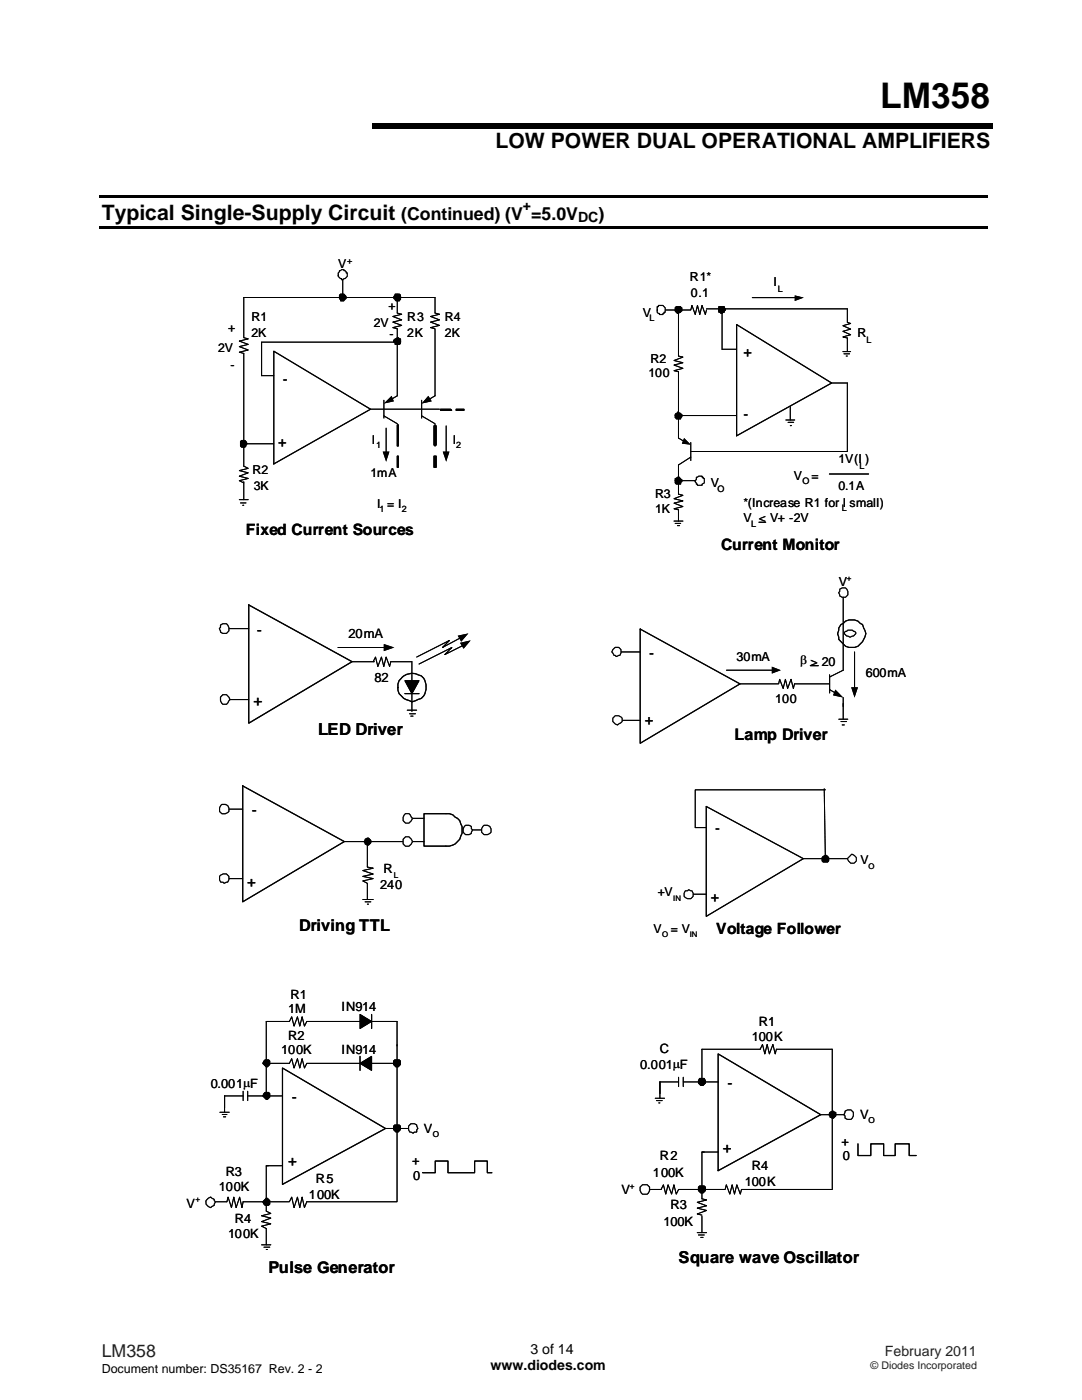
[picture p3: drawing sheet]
<svg xmlns="http://www.w3.org/2000/svg" width="216mm" height="279mm" viewBox="0 0 216 279" stroke-linecap="round" stroke-linejoin="round" font-family="sans-serif">
<path d="M19.8 39h177.2v.5h-177.2zM74.3 24.5h123.8v1.1h-123.8zM19.8 45.1h177.2v.5h-177.2z" fill="#000"/>
<path d="M86.8 59.4v3.1M48.6 88.6h6" fill="none" stroke="#000" stroke-width=".2"/>
<path d="M67.7 54l.5-.2h.4v.2h.2l.3 .5h.2v.6l-.9 .7h-.2v-.2h-.3l-.4-.5v-.6l.2-.2z" fill-rule="evenodd" fill="#fff"/>
<path d="M67.7 54l.5-.2h.4v.2l.5 .3v.2h.2v.6l-.9 .7h-.2v-.2h-.3l-.4-.5v-.6l.2-.2zM54.6 70.1l19.3 11.6-19.3 10.9zM79.3 84.8h.2v4.2h-.2zM79.3 91h.2v2.3h-.2zM86.6 91h.4v2.3h-.4zM86.8 84.8l.2 .2v3.8l-.2 .2-.2-.2v-3.8zM87.9 81.7h2l.2 .2h-2.2zM91 81.7h1.6v.2h-1.6z" fill="none" stroke="#000" stroke-width=".22"/>
<g fill="none" stroke="#000" stroke-width=".2">
<path d="M67.9 58.7h.7l.4 .5v.4l-.4 .2v.2h-.7v-.2a.83 .83 0 0 1 0-1.1zM68.4 55.8v3.6M78.8 58.7h.7l.4 .2v.9h-.2v.2h-.7l-.2-.4h-.2v-.4l.2-.3zM79.3 58.9v3.6l.9 .2-1.8 .5 1.8 .6-1.8 .5 1.8 .6-1.8 .5 .9 .2v13.4l-1.2 .7M76.6 79.9v3.5M78.6 67.8h.2v-.2l.5-.2 .6 .2v1l-.4 .1h-.7v-.4h-.2zM79.3 68.3h-27.1v6.7h2.4M84.1 79.9v3.5M85.7 79.7l1.1-.7v-13.4l-.9-.2 1.8-.5-1.8-.6 1.8-.5-1.8-.6 1.8-.5-.9-.2v-3.1h-38.2v8l.9 .2-1.7 .5 1.7 .6-1.7 .5 1.7 .6-1.7 .5 .8 .2v22.5l.9 .5-1.7 .4 1.7 .5-1.7 .6 1.7 .5-1.7 .4 .8 .5M47.8 99.7h1.7M48 88.1l.2-.2h.7l.2 .2 .2 .5-.4 .6h-.7l-.2-.2zM48.6 96.1v3.6"/>
<path d="M48.6 88.6h6M73.9 81.7h13.8M76.6 83l2.7 1.6M77 85.4v5M84.1 83l2.7 1.6M89 85v5.4M48 100.4h1.1M48.4 100.8h.2"/>
</g>
<g fill="#000">
<path d="M76.6 80.5l1.5-1.5 .5 1.1zM85.5 79l.6 1.1-2 .4zM76.4 90.1h1.3l-.7 2zM88.3 90.1h1.4l-.7 2z"/>
<path d="M67.9 58.7h.7l.5 .5v.4h-.3v.2h-.2v.2h-.7v-.2a.8 .8 0 0 1 0-1.1z" fill-rule="evenodd"/>
<path d="M78.8 58.7h.7l.4 .2v.9h-.2v.2h-.7l-.2-.4h-.2v-.4z" fill-rule="evenodd"/>
<path d="M78.6 67.8h.2v-.2l.5-.2 .6 .2v1l-.4 .1h-.7v-.4h-.2z" fill-rule="evenodd"/>
<path d="M48 88.1l.2-.2h.7l.2 .2 .2 .5-.4 .6h-.7l-.2-.2z" fill-rule="evenodd"/>
<path d="M79.3 84.8h.2v4.2h-.2zM79.3 91h.2v2.3h-.2z" fill-rule="evenodd"/>
<path d="M86.8 84.8l.2 .2v3.8l-.2 .2-.2-.2v-3.8zM86.6 91h.4v2.3h-.4z" fill-rule="evenodd"/>
<path d="M87.9 81.7h2l.2 .2h-2.2zM91 81.7h1.6v.2h-1.6z" fill-rule="evenodd"/>
</g>
<path d="M67.7 54l.5-.2h.4v.2h.2l.3 .5h.2v.6l-.9 .7h-.2v-.2h-.3l-.4-.5v-.6l.2-.2z" fill-rule="evenodd" fill="#fff"/>
<path d="M67.7 54l.5-.2h.4v.2l.5 .3v.2h.2v.6l-.9 .7h-.2v-.2h-.3l-.4-.5v-.6l.2-.2zM54.6 70.1l19.3 11.6-19.3 10.9zM147 64.8l18.9 11.6-18.9 10.6zM79.3 84.8h.2v4.2h-.2zM79.3 91h.2v2.3h-.2zM86.6 91h.4v2.3h-.4zM86.8 84.8l.2 .2v3.8l-.2 .2-.2-.2v-3.8zM87.9 81.7h2l.2 .2h-2.2zM91 81.7h1.6v.2h-1.6z" fill="none" stroke="#000" stroke-width=".22"/>
<g fill="none" stroke="#000" stroke-width=".2">
<path d="M67.9 58.7h.7l.4 .5v.4l-.4 .2v.2h-.7v-.2a.83 .83 0 0 1 0-1.1zM68.4 55.8v3.6M78.8 58.7h.7l.4 .2v.9h-.2v.2h-.7l-.2-.4h-.2v-.4l.2-.3zM79.3 58.9v3.6l.9 .2-1.8 .5 1.8 .6-1.8 .5 1.8 .6-1.8 .5 .9 .2v13.4l-1.2 .7M86.8 59.4h-38.2v8l.9 .2-1.7 .5 1.7 .6-1.7 .5 1.7 .6-1.7 .5 .8 .2v22.5l.9 .5-1.7 .4 1.7 .5-1.7 .6 1.7 .5-1.7 .4 .8 .5M76.6 79.9v3.5M78.6 67.8h.2v-.2l.5-.2 .6 .2v1l-.4 .1h-.7v-.4h-.2zM79.3 68.3h-27.1v6.7h2.4M84.1 79.9v3.5M86.8 62.5l.9 .2-1.8 .5 1.8 .6-1.8 .5 1.8 .6-1.8 .5 .9 .2v13.4l-1.1 .7M132.7 61.9h5.1l.3-.9 .6 1.8 .5-1.8 .4 1.8 .5-1.8 .6 1.8 .3-.9M135.4 71.1l.9 .2-1.8 .6 1.8 .5-1.8 .5 1.8 .6-1.8 .5 .9 .2"/>
<path d="M141 61.6h28.1v2.7l.6 .3-1.5 .4 1.5 .7-1.5 .4 1.5 .7-1.5 .4 .9 .3v2.7M143.4 61.2h1.1v.2l.3 .2-.3 .7-.4 .2-.7-.2zM144.1 62.1v7.6h2.9M165.9 76.4h3.2v13.7h-31.3M168.2 70.2h1.5M168.4 70.6h1.1M168.8 71.1h.3M47.8 99.7h1.7M48 88.1l.2-.2h.7l.2 .2 .2 .5-.4 .6h-.7l-.2-.2zM48.6 96.1v3.6M73.9 81.7h13.8M76.6 83l2.7 1.6"/>
<path d="M77 85.4v5M84.1 83l2.7 1.6M89 85v5.4M135.4 82.9h11.6M156.8 83.8h1.8M157.2 84.3h1.2M157.7 81.1v2.7M157.7 84.9h.2M48 100.4h1.1M48.4 100.8h.2M134.5 104h1.8M134.7 104.5h1.1"/>
<path d="M135.2 104.9h.4M135.4 101.7v2.3"/>
</g>
<g fill="#000">
<path d="M76.6 80.5l1.5-1.5 .5 1.1zM85.5 79l.6 1.1-2 .4zM76.4 90.1h1.3l-.7 2zM88.3 90.1h1.4l-.7 2z"/>
<path d="M67.9 58.7h.7l.5 .5v.4h-.3v.2h-.2v.2h-.7v-.2a.8 .8 0 0 1 0-1.1z" fill-rule="evenodd"/>
<path d="M78.8 58.7h.7l.4 .2v.9h-.2v.2h-.7l-.2-.4h-.2v-.4z" fill-rule="evenodd"/>
<path d="M78.6 67.8h.2v-.2l.5-.2 .6 .2v1l-.4 .1h-.7v-.4h-.2z" fill-rule="evenodd"/>
<path d="M143.4 61.2h1.1v.2l.3 .2-.3 .7-.4 .2-.7-.2z" fill-rule="evenodd"/>
<path d="M48 88.1l.2-.2h.7l.2 .2 .2 .5-.4 .6h-.7l-.2-.2z" fill-rule="evenodd"/>
<path d="M79.3 84.8h.2v4.2h-.2zM79.3 91h.2v2.3h-.2z" fill-rule="evenodd"/>
<path d="M86.8 84.8l.2 .2v3.8l-.2 .2-.2-.2v-3.8zM86.6 91h.4v2.3h-.4z" fill-rule="evenodd"/>
<path d="M87.9 81.7h2l.2 .2h-2.2zM91 81.7h1.6v.2h-1.6z" fill-rule="evenodd"/>
</g>
<path d="M131.1 61.2h.3v-.2h.9l.4 .4v.9h-.2v.2h-.2v.3h-.7v-.3l-.5-.2z" fill-rule="evenodd" fill="#fff"/>
<path d="M131.1 61.2h.3v-.2h.9l.4 .4v.9h-.2v.3h-.2v.2h-.7v-.2l-.5-.3z" fill="none" stroke="#000" stroke-width=".22"/>
<g fill="#000">
<path d="M136.5 87.4l1.3 1.4-1.7-.3z"/>
<path d="M134.9 61.2h.9v.2h.3v.7h-.3v.2l-.4 .2a.77 .77 0 0 1-.7-.5 .77 .77 0 0 1 .2-.8z" fill-rule="evenodd"/>
<path d="M134.7 95.5l.5-.3h.4l.2 .5h.3v.5h-.3v.4h-.9l-.2-.2z" fill-rule="evenodd"/>
</g>
<path d="M134.9 61.2h.9v.2h.3v.7h-.3v.2l-.4 .2a.77 .77 0 0 1-.7-.5 .77 .77 0 0 1 .2-.8zM135.4 62.1v9M135.4 74.2v13.2l1.1 .7M134.7 95.5l.5-.3h.4l.2 .5h.3v.5h-.3v.4h-.9l-.2-.2zM135.4 95.9h3.3M137.8 91.2l-2.4 1.6v5.8l.9 .2-1.8 .7 1.8 .5-1.8 .4 1.8 .7-1.8 .4 .9 .2M137.8 88.3v3.6" fill="none" stroke="#000" stroke-width=".2"/>
<path d="M139 95.2l.4-.2h.7v.2h.2v.3h.2v.9l-.4 .2v.2h-.9v-.2h-.2v-.2l-.3-.2v-.3l.3-.2z" fill-rule="evenodd" fill="#fff"/>
<path d="M147 64.8l18.9 11.6-18.9 10.6zM139 95.3l.4-.3h.7v.3h.2v.2h.2v.9l-.4 .2v.2h-.9v-.2h-.2v-.2l-.3-.2v-.3l.3-.2zM165.5 94.6h7.8M151.4 104.2h1.4" fill="none" stroke="#000" stroke-width=".22"/>
<g fill="#000">
<path d="M158.6 58.9l1.8 .5-1.8 .7z"/>
<path d="M143.4 61.2h1.1v.2l.3 .2-.3 .7-.4 .2-.7-.2z" fill-rule="evenodd"/>
<path d="M134.7 82.7l.2-.2h.3v-.2l.6 .2v.2h.3v.5l-.3 .2v.2h-.9v-.2h-.2z" fill-rule="evenodd"/>
</g>
<g fill="none" stroke="#000" stroke-width=".2">
<path d="M150.1 59.4h8.5M132.7 61.9h5.1l.3-.9 .6 1.8 .5-1.8 .4 1.8 .5-1.8 .6 1.8 .3-.9M135.4 71.1l.9 .2-1.8 .6 1.8 .5-1.8 .5 1.8 .6-1.8 .5 .9 .2M141 61.6h28.1v2.7l.6 .3-1.5 .4 1.5 .7-1.5 .4 1.5 .7-1.5 .4 .9 .3v2.7M143.4 61.2h1.1v.2l.3 .2-.3 .7-.4 .2-.7-.2zM144.1 62.1v7.6h2.9M165.9 76.4h3.2v13.7h-31.3M168.2 70.2h1.5M168.4 70.6h1.1M168.8 71.1h.3M134.7 82.7l.2-.2h.3v-.2l.6 .2v.2h.3v.5l-.3 .2v.2h-.9v-.2h-.2zM135.4 82.9h11.6"/>
<path d="M156.8 83.8h1.8M157.2 84.3h1.2M157.7 81.1v2.7M157.7 84.9h.2M134.5 104h1.8M134.7 104.5h1.1M135.2 104.9h.4M135.4 101.7v2.3"/>
</g>
<path d="M131.1 61.2h.3v-.2h.9l.4 .4v.9h-.2v.2h-.2v.3h-.7v-.3l-.5-.2z" fill-rule="evenodd" fill="#fff"/>
<path d="M131.1 61.2h.3v-.2h.9l.4 .4v.9h-.2v.3h-.2v.2h-.7v-.2l-.5-.3z" fill="none" stroke="#000" stroke-width=".22"/>
<g fill="#000">
<path d="M136.5 87.4l1.3 1.4-1.7-.3z"/>
<path d="M134.9 61.2h.9v.2h.3v.7h-.3v.2l-.4 .2a.77 .77 0 0 1-.7-.5 .77 .77 0 0 1 .2-.8z" fill-rule="evenodd"/>
<path d="M134.7 95.5l.5-.3h.4l.2 .5h.3v.5h-.3v.4h-.9l-.2-.2z" fill-rule="evenodd"/>
</g>
<path d="M134.9 61.2h.9v.2h.3v.7h-.3v.2l-.4 .2a.77 .77 0 0 1-.7-.5 .77 .77 0 0 1 .2-.8zM135.4 62.1v9M135.4 74.2v13.2l1.1 .7M134.7 95.5l.5-.3h.4l.2 .5h.3v.5h-.3v.4h-.9l-.2-.2zM135.4 95.9h3.3M137.8 91.2l-2.4 1.6v5.8l.9 .2-1.8 .7 1.8 .5-1.8 .4 1.8 .7-1.8 .4 .9 .2M137.8 88.3v3.6" fill="none" stroke="#000" stroke-width=".2"/>
<path d="M139 95.2l.4-.2h.7v.2h.2v.3h.2v.9l-.4 .2v.2h-.9v-.2h-.2v-.2l-.3-.2v-.3l.3-.2z" fill-rule="evenodd" fill="#fff"/>
<path d="M139 95.3l.4-.3h.7v.3h.2v.2h.2v.9l-.4 .2v.2h-.9v-.2h-.2v-.2l-.3-.2v-.3l.3-.2zM165.5 94.6h7.8M151.4 104.2h1.4" fill="none" stroke="#000" stroke-width=".22"/>
<g fill="#000">
<path d="M158.6 58.9l1.8 .5-1.8 .7z"/>
<path d="M134.7 82.7l.2-.2h.3v-.2l.6 .2v.2h.3v.5l-.3 .2v.2h-.9v-.2h-.2z" fill-rule="evenodd"/>
</g>
<path d="M150.1 59.4h8.5M134.7 82.7l.2-.2h.3v-.2l.6 .2v.2h.3v.5l-.3 .2v.2h-.9v-.2h-.2zM45.7 125.5h3.9M70.3 132.1h4.4M74.5 132.1l.4-1 .5 1.9 .7-1.9 .5 1.9 .4-1.9 .7 1.9 .3-.9" fill="none" stroke="#000" stroke-width=".2"/>
<path d="M44 124.8l.5-.3h.7a1.17 1.17 0 0 1 0 1.9h-.7l-.5-.2-.2-.7 .2-.3z" fill-rule="evenodd" fill="#fff"/>
<path d="M44 124.8l.5-.3h.7a1.17 1.17 0 0 1 0 1.9h-.7l-.5-.3-.2-.7 .2-.2z" fill="none" stroke="#000" stroke-width=".23"/>
<path d="M45.7 139.6h3.9" fill="none" stroke="#000" stroke-width=".2"/>
<path d="M44.5 138.7a1.24 1.24 0 0 1 1.4 .9l-.7 .9h-.7a1.19 1.19 0 0 1 0-1.8z" fill-rule="evenodd" fill="#fff"/>
<path d="M44.2 138.9l.3-.2a1.24 1.24 0 0 1 1.4 .9l-.7 .9h-.7a1.13 1.13 0 0 1-.3-1.6zM49.6 120.7l20.7 11.4-20.7 12.2zM80.5 135a3.1 3.1 0 0 1 4 .4 3.2 3.2 0 0 1-.4 4l-1.9 .7a4.8 4.8 0 0 1-2.6-1.7 2.69 2.69 0 0 1 .9-3.4zM80.8 138.4h2.8" fill="none" stroke="#000" stroke-width=".23"/>
<path d="M45.7 125.5h3.9M67.4 129.2h9.4M70.3 132.1h4.4M74.5 132.1l.4-1 .5 1.9 .7-1.9 .5 1.9 .4-1.9 .7 1.9 .3-.9h4.2v9.9M80.8 135.8h2.8l-1.4 2.6zM91.8 127.3l-3.5 1.9 1.4-1.4-6.6 3.3M92.5 128.8l-3.7 1.8 1.4-1.4-6.6 3.3M81.3 141.7h1.8M81.7 142.5h1.2M82 142.9h.4" fill="none" stroke="#000" stroke-width=".2"/>
<path d="M76.6 128.5l2.1 .7-2.1 .7zM80.8 135.8h2.8l-1.4 2.6zM91.3 126.9l2.2-.5-1.5 1.7zM91.8 128.3l2.1-.5-1.4 1.7z" fill="#000"/>
<path d="M44 124.8l.5-.3h.7a1.17 1.17 0 0 1 0 1.9h-.7l-.5-.2-.2-.7 .2-.3z" fill-rule="evenodd" fill="#fff"/>
<path d="M44 124.8l.5-.3h.7a1.17 1.17 0 0 1 0 1.9h-.7l-.5-.3-.2-.7 .2-.2z" fill="none" stroke="#000" stroke-width=".23"/>
<path d="M45.7 139.6h3.9" fill="none" stroke="#000" stroke-width=".2"/>
<path d="M44.5 138.7a1.24 1.24 0 0 1 1.4 .9l-.7 .9h-.7a1.19 1.19 0 0 1 0-1.8z" fill-rule="evenodd" fill="#fff"/>
<path d="M44.2 138.9l.3-.2a1.24 1.24 0 0 1 1.4 .9l-.7 .9h-.7a1.13 1.13 0 0 1-.3-1.6zM49.6 120.7l20.7 11.4-20.7 12.2zM80.5 135a3.1 3.1 0 0 1 4 .4 3.2 3.2 0 0 1-.4 4l-1.9 .7a4.8 4.8 0 0 1-2.6-1.7 2.69 2.69 0 0 1 .9-3.4zM80.8 138.4h2.8" fill="none" stroke="#000" stroke-width=".23"/>
<path d="M67.4 129.2h9.4M78 132.1h4.2v9.9M80.8 135.8h2.8l-1.4 2.6zM91.8 127.3l-3.5 1.9 1.4-1.4-6.6 3.3M92.5 128.8l-3.7 1.8 1.4-1.4-6.6 3.3M147.7 136.5h7.7l.2-.9 .7 1.8 .4-1.8 .5 1.8 .6-1.8 .5 1.8 .2-.9M81.3 141.7h1.8M81.7 142.5h1.2M82 142.9h.4" fill="none" stroke="#000" stroke-width=".2"/>
<path d="M76.6 128.5l2.1 .7-2.1 .7zM80.8 135.8h2.8l-1.4 2.6zM91.3 126.9l2.2-.5-1.5 1.7zM91.8 128.3l2.1-.5-1.4 1.7z" fill="#000"/>
<path d="M167.6 117.6l.4-.3h.7l.5 .7v.7l-.5 .5h-.7l-.4-.3-.2-.6 .2-.3z" fill-rule="evenodd" fill="#fff"/>
<path d="M167.6 117.6l.4-.2h.7l.5 .6v.7l-.5 .5h-.7l-.4-.3-.2-.6 .2-.3z" fill="none" stroke="#000" stroke-width=".23"/>
<path d="M123.9 130.1h3.8" fill="none" stroke="#000" stroke-width=".2"/>
<path d="M122.3 129.6l.5-.4h.6l.5 .4v.7l-.2 .5-.7 .2-.2-.2h-.3l-.4-.7z" fill-rule="evenodd" fill="#fff"/>
<path d="M122.5 129.4l.3-.2h.6l.5 .5v.6l-.2 .5-.7 .2-.2-.2h-.3l-.4-.7z" fill="none" stroke="#000" stroke-width=".23"/>
<path d="M123.9 143.8h3.8" fill="none" stroke="#000" stroke-width=".2"/>
<path d="M122.3 143.3l.5-.4h.6l.7 .4v.7l-.9 .7-.9-.7z" fill-rule="evenodd" fill="#fff"/>
<path d="M127.7 125.5l20 11-20 11.8zM161.7 132.8h1.6M167.8 124.6l.5-.2a2.27 2.27 0 0 1 3.4 0l.4 .2 .2 .7a1.66 1.66 0 0 1 0 2.3 2.53 2.53 0 0 1-2.1 1.7 2.53 2.53 0 0 1-2.4-1.2l-.4-.5-.3-1.1 .3-1.2zM122.8 142.9h.6l.7 .4v.7l-.9 .7-.9-.7v-.7z" fill="none" stroke="#000" stroke-width=".23"/>
<path d="M168.3 119.2v14.6l-2.8 1.3M158.5 136.5h7M165.5 134.7v3.6M165.5 137.6l1.2 .7M168.3 139.2v4.3M167.4 143.5h1.8M167.8 144h1.1M168 144.7h.5" fill="none" stroke="#000" stroke-width=".2"/>
<path d="M166.7 137.6l1.6 1.6-2.1-.4z" fill="#000"/>
<path d="M168.5 126.2l.7-.4h.9l.7 .4a.84 .84 0 0 1-.7 .7l-.5 .2-.6-.2-.5-.5z" fill-rule="evenodd" fill="#fff"/>
<path d="M168.7 126h.3l.2-.2h.9l.7 .4a.84 .84 0 0 1-.7 .7l-.5 .3-.6-.3-.5-.4z" fill="none" stroke="#000" stroke-width=".23"/>
<path d="M144.9 133.8h9.1M147.7 136.5h7.7l.2-.9 .7 1.8 .4-1.8 .5 1.8 .6-1.8 .5 1.8 .2-.9M170.5 130.1v7.3" fill="none" stroke="#000" stroke-width=".2"/>
<path d="M154 133.1l1.8 .7-1.8 .6zM169.8 137.2h1.4l-.7 2z" fill="#000"/>
<path d="M167.6 117.6l.4-.3h.7l.5 .7v.7l-.5 .5h-.7l-.4-.3-.2-.6 .2-.3z" fill-rule="evenodd" fill="#fff"/>
<path d="M167.6 117.6l.4-.2h.7l.5 .6v.7l-.5 .5h-.7l-.4-.3-.2-.6 .2-.3z" fill="none" stroke="#000" stroke-width=".23"/>
<path d="M123.9 130.1h3.8" fill="none" stroke="#000" stroke-width=".2"/>
<path d="M122.3 129.6l.5-.4h.6l.5 .4v.7l-.2 .5-.7 .2-.2-.2h-.3l-.4-.7z" fill-rule="evenodd" fill="#fff"/>
<path d="M122.5 129.4l.3-.2h.6l.5 .5v.6l-.2 .5-.7 .2-.2-.2h-.3l-.4-.7z" fill="none" stroke="#000" stroke-width=".23"/>
<path d="M123.9 143.8h3.8" fill="none" stroke="#000" stroke-width=".2"/>
<path d="M122.3 143.3l.5-.4h.6l.7 .4v.7l-.9 .7-.9-.7z" fill-rule="evenodd" fill="#fff"/>
<path d="M127.7 125.5l20 11-20 11.8zM161.7 132.8h1.6M167.8 124.6l.5-.2a2.27 2.27 0 0 1 3.4 0l.4 .2 .2 .7a1.66 1.66 0 0 1 0 2.3 2.53 2.53 0 0 1-2.1 1.7 2.53 2.53 0 0 1-2.4-1.2l-.4-.5-.3-1.1 .3-1.2zM122.8 142.9h.6l.7 .4v.7l-.9 .7-.9-.7v-.7z" fill="none" stroke="#000" stroke-width=".23"/>
<path d="M168.3 119.2v14.6l-2.8 1.3M158.5 136.5h7M165.5 134.7v3.6M165.5 137.6l1.2 .7M168.3 139.2v4.3M167.4 143.5h1.8M167.8 144h1.1M168 144.7h.5" fill="none" stroke="#000" stroke-width=".2"/>
<path d="M166.7 137.6l1.6 1.6-2.1-.4z" fill="#000"/>
<path d="M168.5 126.2l.7-.4h.9l.7 .4a.84 .84 0 0 1-.7 .7l-.5 .2-.6-.2-.5-.5z" fill-rule="evenodd" fill="#fff"/>
<path d="M168.7 126h.3l.2-.2h.9l.7 .4a.84 .84 0 0 1-.7 .7l-.5 .3-.6-.3-.5-.4zM48.4 156.8l20.3 11.2-20.3 12z" fill="none" stroke="#000" stroke-width=".23"/>
<path d="M144.9 133.8h9.1M170.5 130.1v7.3M45.7 161.5h2.7M72.4 179.5h2.1M72.9 180h1.1M73.3 168v5l1.2 .3-2.1 .4 2.1 .7-2.1 .5 2.1 .4-2.1 .5 .9 .5v3.2M73.3 180.4h.2" fill="none" stroke="#000" stroke-width=".2"/>
<path d="M154 133.1l1.8 .7-1.8 .6zM169.8 137.2h1.4l-.7 2z" fill="#000"/>
<path d="M44.3 160.5h.7l.4 .3 .3 .4v.7a1.14 1.14 0 0 1-1.9 0 1.33 1.33 0 0 1 .5-1.4z" fill-rule="evenodd" fill="#fff"/>
<path d="M44 160.8l.3-.3h.7l.4 .3 .3 .4v.7a1.14 1.14 0 0 1-1.9 0v-.7zM84.6 162.4h5.1l.7 .2 .9 .7a4 4 0 0 1 .9 3l-.2 .5a2.75 2.75 0 0 1-3 2.1h-4.4z" fill="none" stroke="#000" stroke-width=".23"/>
<path d="M68.7 168h15.9M82.3 163.3h2.3" fill="none" stroke="#000" stroke-width=".2"/>
<path d="M80.9 167h.7l.7 1a1.05 1.05 0 0 1-1.6 .7 1.16 1.16 0 0 1 .2-1.7z" fill-rule="evenodd" fill="#fff"/>
<path d="M80.9 167h.7l.7 1a1.05 1.05 0 0 1-1.6 .7 1.16 1.16 0 0 1 .2-1.7z" fill="none" stroke="#000" stroke-width=".23"/>
<path d="M80.9 162.4h.7l.7 .9-.7 1h-.7a1.16 1.16 0 0 1 0-1.9z" fill-rule="evenodd" fill="#fff"/>
<path d="M80.7 162.6l.2-.2h.7l.7 .9-.7 1h-.7a1.16 1.16 0 0 1-.2-1.7z" fill="none" stroke="#000" stroke-width=".23"/>
<path d="M72.9 167.5l.6-.2 .5 .4v.5l-.5 .5-.6-.3v-.2l-.3-.2 .3-.3z" fill-rule="evenodd" fill="#000"/>
<path d="M72.9 167.5l.6-.2 .5 .4v.5l-.5 .5-.6-.3v-.2l-.3-.2 .3-.3z" fill="none" stroke="#000" stroke-width=".2"/>
<path d="M92.7 165l.2-.3h.7l.4 .3v.4l.3 .2-.3 .7-.4 .3h-.7a1.14 1.14 0 0 1-.2-1.6z" fill-rule="evenodd" fill="#fff"/>
<path d="M92.7 164.9l.2-.2h.7l.4 .2v.5l.3 .2-.3 .7-.4 .3h-.7a1.14 1.14 0 0 1-.2-1.7z" fill="none" stroke="#000" stroke-width=".23"/>
<path d="M96.4 165l.2-.3h.7l.4 .3 .3 .4v.7l-.3 .2-.4 .3h-.7a1.14 1.14 0 0 1-.2-1.6z" fill-rule="evenodd" fill="#fff"/>
<path d="M96.4 164.9l.2-.2h.7l.4 .2 .3 .5v.7l-.3 .2-.4 .3h-.7a1.14 1.14 0 0 1-.2-1.7z" fill="none" stroke="#000" stroke-width=".23"/>
<path d="M45.7 175.3h2.7M94.3 165.6h1.8" fill="none" stroke="#000" stroke-width=".2"/>
<path d="M43.8 174.9a1.11 1.11 0 0 1 1.9 0v.7l-.3 .4-.7 .3-.2-.3h-.5l-.2-.4z" fill-rule="evenodd" fill="#fff"/>
<path d="M48.4 156.8l20.3 11.2-20.3 12zM44 174.7l.5-.3h.7l.5 .5v.7l-.3 .4-.7 .3-.2-.3h-.5a1.13 1.13 0 0 1 0-1.3z" fill="none" stroke="#000" stroke-width=".23"/>
<path d="M45.7 161.5h2.7M72.4 179.5h2.1M72.9 180h1.1M73.3 168v5l1.2 .3-2.1 .4 2.1 .7-2.1 .5 2.1 .4-2.1 .5 .9 .5v3.2M73.3 180.4h.2" fill="none" stroke="#000" stroke-width=".2"/>
<path d="M44.3 160.5h.7l.4 .3 .3 .4v.7a1.14 1.14 0 0 1-1.9 0 1.33 1.33 0 0 1 .5-1.4z" fill-rule="evenodd" fill="#fff"/>
<path d="M44 160.8l.3-.3h.7l.4 .3 .3 .4v.7a1.14 1.14 0 0 1-1.9 0v-.7zM84.6 162.4h5.1l.7 .2 .9 .7a4 4 0 0 1 .9 3l-.2 .5a2.75 2.75 0 0 1-3 2.1h-4.4z" fill="none" stroke="#000" stroke-width=".23"/>
<path d="M68.7 168h15.9M82.3 163.3h2.3" fill="none" stroke="#000" stroke-width=".2"/>
<path d="M80.9 167h.7l.7 1a1.05 1.05 0 0 1-1.6 .7 1.16 1.16 0 0 1 .2-1.7z" fill-rule="evenodd" fill="#fff"/>
<path d="M80.9 167h.7l.7 1a1.05 1.05 0 0 1-1.6 .7 1.16 1.16 0 0 1 .2-1.7z" fill="none" stroke="#000" stroke-width=".23"/>
<path d="M80.9 162.4h.7l.7 .9-.7 1h-.7a1.16 1.16 0 0 1 0-1.9z" fill-rule="evenodd" fill="#fff"/>
<path d="M80.7 162.6l.2-.2h.7l.7 .9-.7 1h-.7a1.16 1.16 0 0 1-.2-1.7z" fill="none" stroke="#000" stroke-width=".23"/>
<path d="M72.9 167.5l.6-.2 .5 .4v.5l-.5 .5-.6-.3v-.2l-.3-.2 .3-.3z" fill-rule="evenodd" fill="#000"/>
<path d="M72.9 167.5l.6-.2 .5 .4v.5l-.5 .5-.6-.3v-.2l-.3-.2 .3-.3z" fill="none" stroke="#000" stroke-width=".2"/>
<path d="M92.7 165l.2-.3h.7l.4 .3v.4l.3 .2-.3 .7-.4 .3h-.7a1.14 1.14 0 0 1-.2-1.6z" fill-rule="evenodd" fill="#fff"/>
<path d="M92.7 164.9l.2-.2h.7l.4 .2v.5l.3 .2-.3 .7-.4 .3h-.7a1.14 1.14 0 0 1-.2-1.7z" fill="none" stroke="#000" stroke-width=".23"/>
<path d="M96.4 165l.2-.3h.7l.4 .3 .3 .4v.7l-.3 .2-.4 .3h-.7a1.14 1.14 0 0 1-.2-1.6z" fill-rule="evenodd" fill="#fff"/>
<path d="M96.4 164.9l.2-.2h.7l.4 .2 .3 .5v.7l-.3 .2-.4 .3h-.7a1.14 1.14 0 0 1-.2-1.7z" fill="none" stroke="#000" stroke-width=".23"/>
<path d="M45.7 175.3h2.7M94.3 165.6h1.8" fill="none" stroke="#000" stroke-width=".2"/>
<path d="M43.8 174.9a1.11 1.11 0 0 1 1.9 0v.7l-.3 .4-.7 .3-.2-.3h-.5l-.2-.4z" fill-rule="evenodd" fill="#fff"/>
<path d="M44 174.7l.5-.3h.7l.5 .5v.7l-.3 .4-.7 .3-.2-.3h-.5a1.13 1.13 0 0 1 0-1.3z" fill="none" stroke="#000" stroke-width=".23"/>
<path d="M140.9 160.9l19.4 10.5-19.4 11.5z" fill="none" stroke="#000" stroke-width=".22"/>
<path d="M164.5 157.4l.2 14.4M138.3 178.5h2.6M138.7 165.2h2.2" fill="none" stroke="#000" stroke-width=".2"/>
<path d="M136.8 177.8h.4l.2-.2 .7 .2 .2 .4v.7l-.5 .4h-.6l-.4-.2a1.04 1.04 0 0 1 0-1.3z" fill-rule="evenodd" fill="#fff"/>
<path d="M136.8 177.8h.4l.2-.2 .7 .2 .2 .4v.7l-.5 .4h-.6l-.4-.2a1.04 1.04 0 0 1 0-1.3z" fill="none" stroke="#000" stroke-width=".22"/>
<path d="M160.3 171.4h8.8" fill="none" stroke="#000" stroke-width=".2"/>
<path d="M170 170.5a1.02 1.02 0 0 1 .6 1.5l-.2 .3h-.6l-.7-.9z" fill-rule="evenodd" fill="#fff"/>
<path d="M140.9 160.9l19.4 10.5-19.4 11.5zM170 170.5a1.02 1.02 0 0 1 .6 1.5l-.2 .3h-.6l-.7-.9z" fill="none" stroke="#000" stroke-width=".22"/>
<path d="M164.3 170.9l.6-.2 .5 .5v.6l-.3 .2h-.8a.83 .83 0 0 1 0-1.1z" fill-rule="evenodd" fill="#000"/>
<path d="M164.5 157.4l.2 14.4M164.7 157.6h-26v7.6h2.2M138.3 178.5h2.6M164.3 170.9l.6-.2 .5 .5v.6l-.3 .2h-.8a.83 .83 0 0 1 0-1.1z" fill="none" stroke="#000" stroke-width=".2"/>
<path d="M136.8 177.8h.4l.2-.2 .7 .2 .2 .4v.7l-.5 .4h-.6l-.4-.2a1.04 1.04 0 0 1 0-1.3z" fill-rule="evenodd" fill="#fff"/>
<path d="M136.8 177.8h.4l.2-.2 .7 .2 .2 .4v.7l-.5 .4h-.6l-.4-.2a1.04 1.04 0 0 1 0-1.3z" fill="none" stroke="#000" stroke-width=".22"/>
<path d="M160.3 171.4h8.8" fill="none" stroke="#000" stroke-width=".2"/>
<path d="M170 170.5a1.02 1.02 0 0 1 .6 1.5l-.2 .3h-.6l-.7-.9z" fill-rule="evenodd" fill="#fff"/>
<path d="M170 170.5a1.02 1.02 0 0 1 .6 1.5l-.2 .3h-.6l-.7-.9z" fill="none" stroke="#000" stroke-width=".22"/>
<g fill="#000">
<path d="M164.3 170.9l.6-.2 .5 .5v.6l-.3 .2h-.8a.83 .83 0 0 1 0-1.1z" fill-rule="evenodd"/>
<path d="M52.7 218.2l.2-.2h.7l.2 .2v.7l-.4 .5h-.3l-.7-.7z" fill-rule="evenodd"/>
<path d="M78.5 211.8l.3-.3h.9l.2 .3v.6l-.4 .5h-.5l-.5-.5z" fill-rule="evenodd"/>
<path d="M52.4 239.8l.7-.7h.3l.4 .5v.7l-.2 .2h-.7z" fill-rule="evenodd"/>
<path d="M78.5 224.7l.3-.2h.9l.2 .2v.7l-.4 .5h-.5l-.5-.5z" fill-rule="evenodd"/>
</g>
<g fill="none" stroke="#000" stroke-width=".2">
<path d="M164.7 157.6h-26v7.6M164.3 170.9l.6-.2 .5 .5v.6l-.3 .2h-.8a.83 .83 0 0 1 0-1.1zM48.5 218.7h-3.7v3.3M48.5 217.8v1.8M49.4 218.7h7M49.4 217.8v1.8M52.7 218.2l.2-.2h.7l.2 .2v.7l-.4 .5h-.3l-.7-.7zM53.1 212.2h4.6l.5-.9 .5 1.8 .7-1.8 .4 1.8 .5-1.8 .4 1.8 .5-.9h18M53.1 203.9v14.8M78.5 211.8l.3-.3h.9l.2 .3v.6l-.4 .5h-.5l-.5-.5zM79.2 208.5v31.3h-18l-.5 1.2-.4-2.1-.5 2.1-.4-2.1-.7 2.1-.5-2.1-.5 .9h-9.2l-.2 1.2-.5-2.1-.7 2.1-.4-2.1-.5 2.1-.7-2.1-.2 .9h-4.2M43.9 222h1.8"/>
<path d="M44.3 222.4h1M44.6 222.9h.4M52.4 239.8l.7-.7h.3l.4 .5v.7l-.2 .2h-.7zM56.4 232.6h-3.3v9.1l.9 .5-1.8 .4 1.8 .5-1.8 .7 1.8 .4-1.8 .5 .9 .5v3.2M76.9 225.2h4.6M78.5 224.7l.3-.2h.9l.2 .2v.7l-.4 .5h-.5l-.5-.5zM52.2 248.4h1.8M52.7 248.9h1.1M53.1 249.4h.3"/>
</g>
<path d="M56.4 213.1l20.5 12.1-20.5 11.2z" fill="none" stroke="#000" stroke-width=".23"/>
<path d="M41.3 239.4l.7-.5 .7 .5v.2l.3 .2-.3 .7-.7 .5a.98 .98 0 0 1-.8-.6 .98 .98 0 0 1 .1-1z" fill-rule="evenodd" fill="#fff"/>
<path d="M41.6 239.1l.4-.2 .7 .5v.2l.3 .2-.3 .7-.7 .5a1 1 0 0 1-.9-.8 1 1 0 0 1 .5-1.1z" fill="none" stroke="#000" stroke-width=".23"/>
<path d="M81.5 224.7l.5-.4h.7l.4 .2 .3 .7-.3 .2v.5h-.4l-.3 .2-.6-.2-.3-.5z" fill-rule="evenodd" fill="#fff"/>
<path d="M56.4 213.1l20.5 12.1-20.5 11.2zM71.8 210.8v2.8M74.1 202.5v2.8M82 224.3h.7l.4 .2 .3 .7-.3 .2v.5h-.4l-.3 .2-.6-.2a1.16 1.16 0 0 1 .2-1.6zM84.3 234h2.5v-2.3h2.6v2.3h5.3v-2.3h2.5v2.3h1" fill="none" stroke="#000" stroke-width=".23"/>
<g fill="none" stroke="#000" stroke-width=".2">
<path d="M48.5 218.7h-3.7v3.3M48.5 217.8v1.8M49.4 218.7h7M49.4 217.8v1.8M52.7 211.8l.2-.3h.7l.2 .3v.6l-.4 .5h-.3l-.7-.7zM52.7 218.2l.2-.2h.7l.2 .2v.7l-.4 .5h-.3l-.7-.7zM53.1 212.2h4.6l.5-.9 .5 1.8 .7-1.8 .4 1.8 .5-1.8 .4 1.8 .5-.9h18M71.8 202.5l2.3 1.4-2.3 1.4zM71.8 212.2l2.3-1.4v2.8zM78.5 211.8l.3-.3h.9l.2 .3v.6l-.4 .5h-.5l-.5-.5zM79.2 208.7v-4.8h-18l-.5 .9-.4-1.9-.5 1.9-.4-1.9-.7 1.9-.5-1.9-.5 1h-4.6v14.8M79.2 208.5v31.3h-18l-.5 1.2-.4-2.1-.5 2.1-.4-2.1-.7 2.1-.5-2.1-.5 .9h-9.2l-.2 1.2-.5-2.1-.7 2.1-.4-2.1-.5 2.1-.7-2.1-.2 .9h-4.2"/>
<path d="M43.9 222h1.8M44.3 222.4h1M44.6 222.9h.4M52.4 239.8l.7-.7h.3l.4 .5v.7l-.2 .2h-.7zM53.1 232.6h.5M56.4 232.6h-3.3v9.1l.9 .5-1.8 .4 1.8 .5-1.8 .7 1.8 .4-1.8 .5 .9 .5v3.2M76.9 225.2h4.6M78.5 224.7l.3-.2h.9l.2 .2v.7l-.4 .5h-.5l-.5-.5zM52.2 248.4h1.8M52.7 248.9h1.1M53.1 249.4h.3"/>
</g>
<g fill="#000">
<path d="M71.8 212.2l2.3-1.4v2.8zM71.8 202.5l2.3 1.4-2.3 1.4z"/>
<path d="M52.7 211.8l.2-.3h.7l.2 .3v.6l-.4 .5h-.3l-.7-.7z" fill-rule="evenodd"/>
<path d="M52.7 218.2l.2-.2h.7l.2 .2v.7l-.4 .5h-.3l-.7-.7z" fill-rule="evenodd"/>
<path d="M78.5 211.8l.3-.3h.9l.2 .3v.6l-.4 .5h-.5l-.5-.5z" fill-rule="evenodd"/>
<path d="M52.4 239.8l.7-.7h.3l.4 .5v.7l-.2 .2h-.7z" fill-rule="evenodd"/>
<path d="M78.5 224.7l.3-.2h.9l.2 .2v.7l-.4 .5h-.5l-.5-.5z" fill-rule="evenodd"/>
</g>
<path d="M41.3 239.4l.7-.5 .7 .5v.2l.3 .2-.3 .7-.7 .5a.98 .98 0 0 1-.8-.6 .98 .98 0 0 1 .1-1z" fill-rule="evenodd" fill="#fff"/>
<path d="M41.6 239.1l.4-.2 .7 .5v.2l.3 .2-.3 .7-.7 .5a1 1 0 0 1-.9-.8 1 1 0 0 1 .5-1.1z" fill="none" stroke="#000" stroke-width=".23"/>
<path d="M81.5 224.7l.5-.4h.7l.4 .2 .3 .7-.3 .2v.5h-.4l-.3 .2-.6-.2-.3-.5z" fill-rule="evenodd" fill="#fff"/>
<path d="M71.8 210.8v2.8M74.1 202.5v2.8M82 224.3h.7l.4 .2 .3 .7-.3 .2v.5h-.4l-.3 .2-.6-.2a1.16 1.16 0 0 1 .2-1.6zM84.3 234h2.5v-2.3h2.6v2.3h5.3v-2.3h2.5v2.3h1" fill="none" stroke="#000" stroke-width=".23"/>
<g fill="none" stroke="#000" stroke-width=".2">
<path d="M52.7 211.8l.2-.3h.7l.2 .3v.6l-.4 .5h-.3l-.7-.7zM53.1 203.9h4.6l.5-1 .5 1.9 .7-1.9 .4 1.9 .5-1.9 .4 1.9 .5-.9h18v4.8M71.8 202.5l2.3 1.4-2.3 1.4zM71.8 212.2l2.3-1.4v2.8zM130.7 219.2h1.9M131 219.6h1.1M135.4 215.9h-3.7v3.3M135.4 215v1.9M136.3 215.9h7M136.3 215v1.9M139.6 215.2h.9l.3 .5v.5l-.5 .4h-.5l-.4-.4v-.5zM140.1 215.9v-6.5h11.6l.4-1 .5 1.9 .5-1.9 .4 1.9 .7-1.9 .5 1.9 .2-.9h11.2v28h-18.1l-.3 .9-.7-1.8-.4 1.8-.5-1.8-.5 1.8-.7-1.8-.2 .9h-9.3l-.5 .9-.4-1.8-.5 1.8-.7-1.8-.5 1.8-.4-1.8-.5 .9h-3.9"/>
<path d="M53.1 232.6h.5M131.4 220.1h.3M139.4 236.9l.2-.2h.9l.3 .2v.7l-.5 .5h-.5l-.4-.5zM143.3 229.9h-3.2v9.3l.9 .3-1.9 .4 1.9 .7-1.9 .5 1.9 .5-1.9 .7 1 .2M163.8 222.5h4.6M165.6 222l.5-.2 .7 .2v.7l-.5 .5-.7-.3-.2-.4zM139.1 246h1.9M139.4 246.5h1.1M139.8 247h.5M140.1 242.7v3.3"/>
</g>
<g fill="#000">
<path d="M71.8 212.2l2.3-1.4v2.8zM71.8 202.5l2.3 1.4-2.3 1.4z"/>
<path d="M52.7 211.8l.2-.3h.7l.2 .3v.6l-.4 .5h-.3l-.7-.7z" fill-rule="evenodd"/>
<path d="M139.6 215.2h.9l.3 .5v.5l-.5 .4h-.5l-.4-.4v-.5z" fill-rule="evenodd"/>
<path d="M139.4 236.9l.2-.2h.9l.3 .2v.7l-.5 .5h-.5l-.4-.5z" fill-rule="evenodd"/>
<path d="M165.6 222l.5-.2 .7 .2v.7l-.5 .5-.7-.3-.2-.4z" fill-rule="evenodd"/>
</g>
<path d="M127.7 236.9l.5-.4h.9l.5 .4v.7l-.5 .7h-.9a1.33 1.33 0 0 1-.5-1.4z" fill-rule="evenodd" fill="#fff"/>
<path d="M127.7 236.9l.5-.4h.9l.5 .4v.7l-.2 .5-.3 .2h-.9a1.33 1.33 0 0 1-.5-1.4z" fill="none" stroke="#000" stroke-width=".23"/>
<path d="M168.6 221.8l.5-.3h.7l.5 .5v.7l-.5 .7h-.7l-.5-.2v-.5l-.2-.2z" fill-rule="evenodd" fill="#fff"/>
<path d="M143.3 210.3l20.5 12.2-20.5 11.1zM168.6 221.8l.5-.3h.7l.5 .5v.7l-.5 .7h-.7l-.5-.2v-.5l-.2-.2zM171.2 228.3v2.3h2.6v-2.3h2.5v2.3h2.3v-2.3h2.8v2.3h1.4" fill="none" stroke="#000" stroke-width=".23"/>
<g fill="none" stroke="#000" stroke-width=".2">
<path d="M130.7 219.2h1.9M131 219.6h1.1M135.4 215.9h-3.7v3.3M135.4 215v1.9M136.3 215.9h7M136.3 215v1.9M139.6 215.2h.9l.3 .5v.5l-.5 .4h-.5l-.4-.4v-.5zM140.1 215.9v-6.5h11.6l.4-1 .5 1.9 .5-1.9 .4 1.9 .7-1.9 .5 1.9 .2-.9h11.2v28h-18.1l-.3 .9-.7-1.8-.4 1.8-.5-1.8-.5 1.8-.7-1.8-.2 .9h-9.3l-.5 .9-.4-1.8-.5 1.8-.7-1.8-.5 1.8-.4-1.8-.5 .9h-3.9M131.4 220.1h.3M139.4 236.9l.2-.2h.9l.3 .2v.7l-.5 .5h-.5l-.4-.5zM140.1 229.9h.4M143.3 229.9h-3.2v9.3l.9 .3-1.9 .4 1.9 .7-1.9 .5 1.9 .5-1.9 .7 1 .2"/>
<path d="M163.8 222.5h4.6M165.6 222l.5-.2 .7 .2v.7l-.5 .5-.7-.3-.2-.4zM139.1 246h1.9M139.4 246.5h1.1M139.8 247h.5M140.1 242.7v3.3"/>
</g>
<g fill="#000">
<path d="M139.6 215.2h.9l.3 .5v.5l-.5 .4h-.5l-.4-.4v-.5z" fill-rule="evenodd"/>
<path d="M139.4 236.9l.2-.2h.9l.3 .2v.7l-.5 .5h-.5l-.4-.5z" fill-rule="evenodd"/>
<path d="M165.6 222l.5-.2 .7 .2v.7l-.5 .5-.7-.3-.2-.4z" fill-rule="evenodd"/>
</g>
<path d="M127.7 236.9l.5-.4h.9l.5 .4v.7l-.5 .7h-.9a1.33 1.33 0 0 1-.5-1.4z" fill-rule="evenodd" fill="#fff"/>
<path d="M127.7 236.9l.5-.4h.9l.5 .4v.7l-.2 .5-.3 .2h-.9a1.33 1.33 0 0 1-.5-1.4z" fill="none" stroke="#000" stroke-width=".23"/>
<path d="M168.6 221.8l.5-.3h.7l.5 .5v.7l-.5 .7h-.7l-.5-.2v-.5l-.2-.2z" fill-rule="evenodd" fill="#fff"/>
<path d="M143.3 210.3l20.5 12.2-20.5 11.1zM168.6 221.8l.5-.3h.7l.5 .5v.7l-.5 .7h-.7l-.5-.2v-.5l-.2-.2zM171.2 228.3v2.3h2.6v-2.3h2.5v2.3h2.3v-2.3h2.8v2.3h1.4" fill="none" stroke="#000" stroke-width=".23"/>
<path d="M140.1 229.9h.4" fill="none" stroke="#000" stroke-width=".2"/>
<text font-size="7" x="175.6" y="21.6">LM358</text>
<g font-size="4.2">
<text x="98.8" y="29.5">LOW POWER DUAL OPERATIONAL AMPLIFIERS</text>
<text x="20.3" y="43.8">Typical Single-Supply Circuit</text>
</g>
<g font-size="3.5">
<text x="80.1" y="43.8">(Continued) (V =5.0V</text>
<text x="119.4" y="43.8">)</text>
</g>
<text font-size="3.5" fill="#231f20" x="20.3" y="270.9">LM358</text>
<g font-size="3.3">
<text x="63.5" y="146.7">LED Driver</text>
<text x="53.6" y="254">Pulse Generator</text>
<text x="135.4" y="252.1">Square wave Oscillator</text>
</g>
<g font-size="3.2">
<text x="146.5" y="147.6">Lamp Driver</text>
<text x="59.7" y="185.8">Driving TTL</text>
</g>
<g font-size="3.1">
<text x="49.1" y="106.8">Fixed Current Sources</text>
<text x="143.9" y="109.8">Current Monitor</text>
<text x="51.3" y="126.6">-</text>
<text x="50.6" y="140.8">+</text>
<text x="142.9" y="186.4">Voltage Follower</text>
</g>
<g font-size="3">
<text x="129.6" y="131.2">-</text>
<text x="128.7" y="144.7">+</text>
<text x="50.3" y="162.6">-</text>
<text x="49.3" y="177">+</text>
<text x="58.2" y="219.9">-</text>
<text x="145.2" y="217.1">-</text>
<text x="57.5" y="232.6">+</text>
<text x="144.2" y="230.1">+</text>
</g>
<g font-size="2.9">
<text x="148.3" y="71.3">+</text>
<text x="56.4" y="76.5">-</text>
<text x="148.3" y="83.6">-</text>
<text x="55.5" y="89.2">+</text>
<text x="142.7" y="166.3">-</text>
<text x="141.8" y="180">+</text>
</g>
<g font-size="2.8">
<text x="104.4" y="41.9">+</text>
<text x="115.3" y="44.3">DC</text>
<text x="97.9" y="273.5">www.diodes.com</text>
<text x="105.8" y="270.2">3 of 14</text>
</g>
<text font-size="2.8" fill="#231f20" x="176.6" y="270.6">February 2011</text>
<g font-size="2.6">
<text x="69.6" y="127.3">20mA</text>
<text x="74.7" y="136.1">82</text>
<text x="57.5" y="202.2">1M</text>
<text x="58" y="199.5">R1</text>
<text x="68.1" y="201.8">IN914</text>
<text x="57.5" y="207.6">R2</text>
<text x="150.1" y="207.8">100K</text>
<text x="151.4" y="204.7">R1</text>
<text x="56.1" y="210.4">100K</text>
<text x="68.1" y="210.4">IN914</text>
<text x="127.7" y="213.4">0.001μF</text>
<text x="131.7" y="210.1">C</text>
<text x="42" y="217.1">0.001μF</text>
<text x="84.5" y="226.1">V</text>
<text x="171.7" y="223.4">V</text>
<text x="82.2" y="232.4">+</text>
<text x="131.7" y="231.5">R2</text>
<text x="150" y="233.4">R4</text>
<text x="167.9" y="228.8">+</text>
<text x="168.2" y="231.5">0</text>
<text x="43.7" y="237.7">100K</text>
<text x="45" y="234.7">R3</text>
<text x="61.7" y="239.4">100K</text>
<text x="63.1" y="236.1">R5</text>
<text x="82.4" y="235.4">0</text>
<text x="124" y="238.3">V</text>
<text x="130.3" y="234.8">100K</text>
<text x="148.6" y="236.7">100K</text>
<text x="37.2" y="241">V</text>
<text x="46.9" y="244">R4</text>
<text x="132.4" y="244.6">100K</text>
<text x="133.8" y="241.3">R3</text>
<text x="45.5" y="247">100K</text>
</g>
<g font-size="2.5">
<text x="67.5" y="53.6">V</text>
<text x="137.6" y="56">R1*</text>
<text x="137.8" y="59.2">0.1</text>
<text x="154.3" y="57.2">I</text>
<text x="50.2" y="64.1">R1</text>
<text x="74.6" y="65.2">2V</text>
<text x="77.5" y="61.8">+</text>
<text x="81.3" y="64.1">R3</text>
<text x="88.8" y="64.1">R4</text>
<text x="128.2" y="63.2">V</text>
<text x="43.5" y="70.3">2V</text>
<text x="45.5" y="66.3">+</text>
<text x="50.2" y="67.2">2K</text>
<text x="77.7" y="67.4">-</text>
<text x="81.3" y="67.2">2K</text>
<text x="88.8" y="67.2">2K</text>
<text x="171.1" y="67.2">R</text>
<text x="46" y="73.6">-</text>
<text x="129.4" y="75.3">100</text>
<text x="129.8" y="72.4">R2</text>
<text x="74.2" y="88.6">I</text>
<text x="90.4" y="88.6">I</text>
<text x="50.4" y="94.6">R2</text>
<text x="73.9" y="95.2">1mA</text>
<text x="158.4" y="95.7">V</text>
<text x="161.9" y="95.7">=</text>
<text x="167.3" y="92.4">1V(I )</text>
<text x="50.6" y="97.7">3K</text>
<text x="75.3" y="101.3">I = I</text>
<text x="130.7" y="99.3">R3</text>
<text x="141.9" y="97.3">V</text>
<text x="148.3" y="101.1">*(Increase R1 for I small)</text>
<text x="167.3" y="97.7">0.1A</text>
<text x="130.7" y="102.4">1K</text>
<text x="148.3" y="104.2">V &lt; V+ -2V</text>
<text x="167.4" y="116.9">V</text>
<text x="147" y="131.9">30mA</text>
<text x="159.7" y="132.6">β &gt; 20</text>
<text x="172.8" y="135.1">600mA</text>
<text x="154.7" y="140.4">100</text>
<text x="75.8" y="177.4">240</text>
<text x="76.5" y="174.2">R</text>
<text x="20.3" y="274">Document number: DS35167 Rev. 2 - 2</text>
</g>
<g font-size="2.4">
<text x="171.7" y="172.5">V</text>
<text x="131.3" y="178.9">+V</text>
<text x="130.4" y="186.2">V</text>
<text x="133.9" y="186.2">= V</text>
</g>
<text font-size="2.1" fill="#231f20" x="173.7" y="273.2">© Diodes Incorporated</text>
<g font-size="1.8">
<text x="69.3" y="52.7">+</text>
<text x="155.2" y="58.3">L</text>
<text x="129.6" y="64.1">L</text>
<text x="172.9" y="68.4">L</text>
<text x="75.1" y="89.5">1</text>
<text x="91" y="89.5">2</text>
<text x="171.5" y="93.7">L</text>
<text x="143.2" y="98.2">O</text>
<text x="160.1" y="96.6">O</text>
<text x="168" y="102">L</text>
<text x="75.7" y="102.2">1</text>
<text x="80.2" y="102.2">2</text>
<text x="149.9" y="105.1">L</text>
</g>
<g font-size="1.6">
<text x="169" y="116">+</text>
<text x="173.3" y="173.4">O</text>
<text x="78.6" y="175.1">L</text>
<text x="134.3" y="179.8">IN</text>
<text x="132.1" y="187.1">O</text>
<text x="137.6" y="187.1">IN</text>
<text x="86.4" y="226.8">O</text>
<text x="173.3" y="224.1">O</text>
<text x="39" y="239.8">+</text>
<text x="125.6" y="237.4">+</text>
</g>
</svg>
